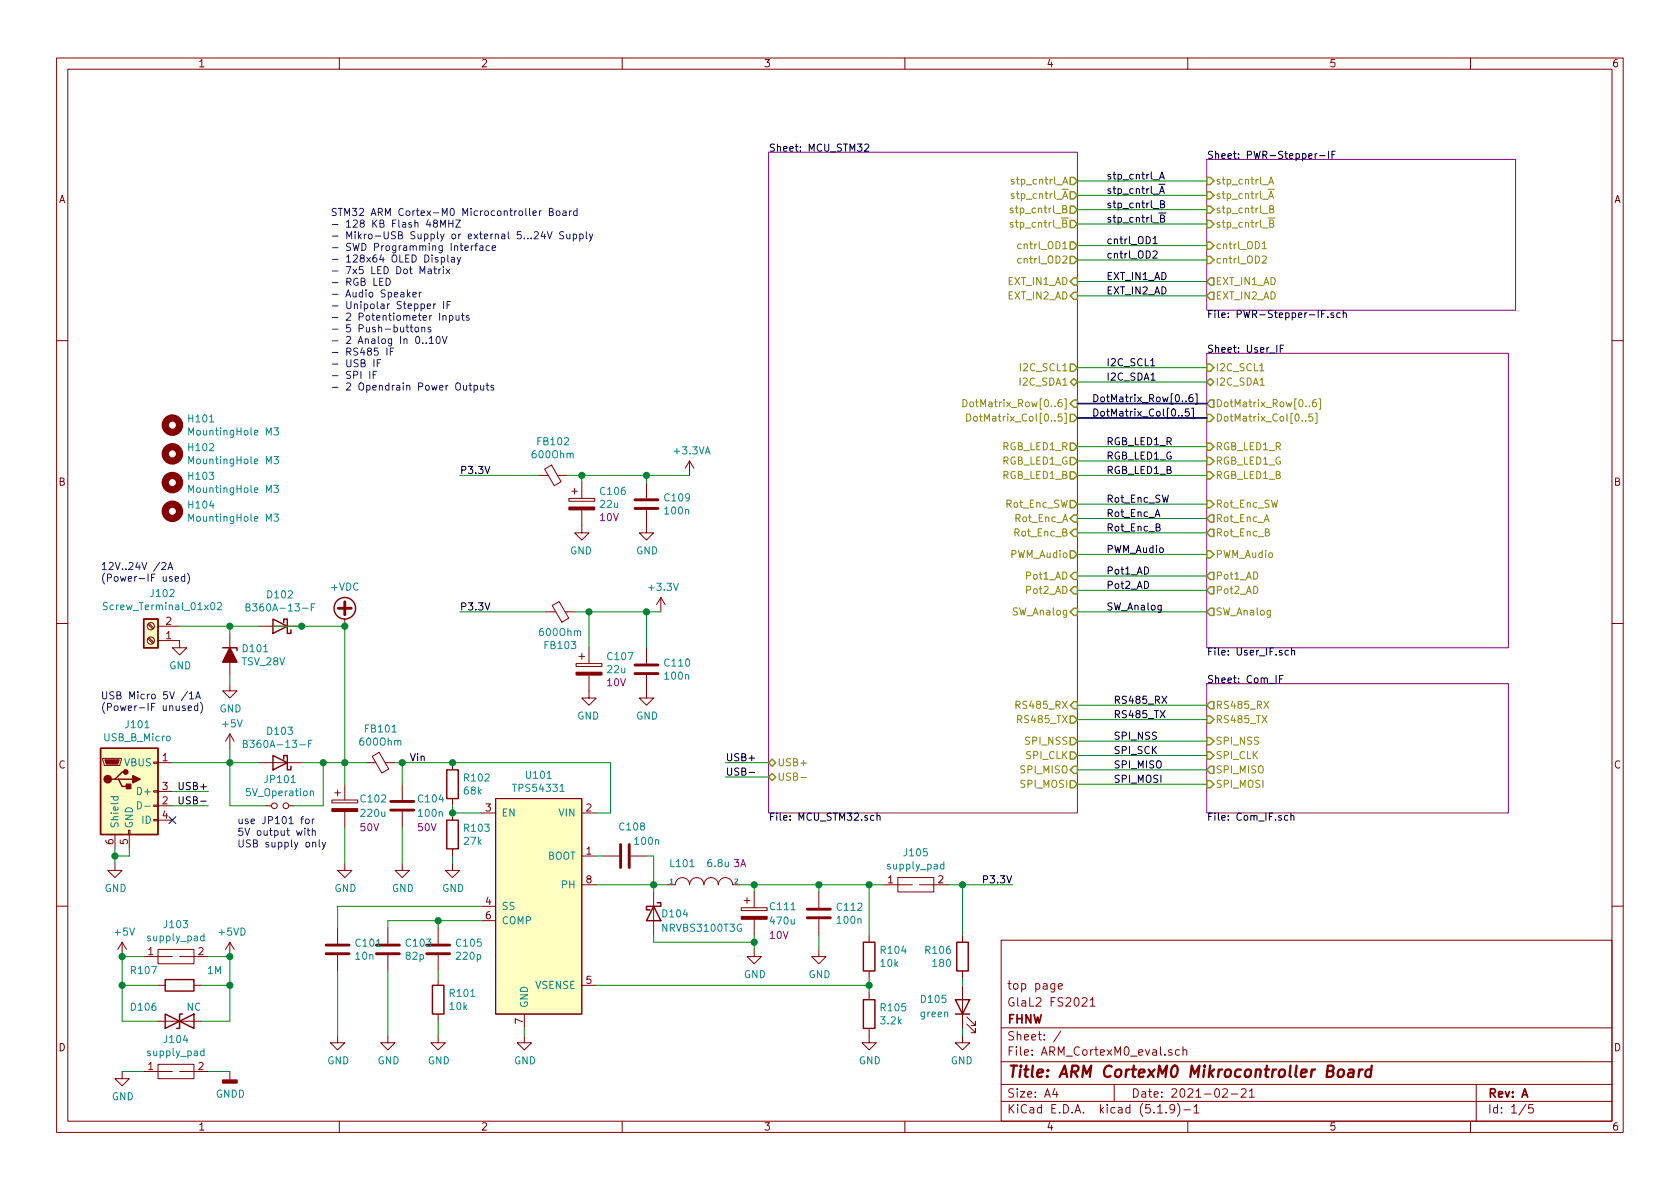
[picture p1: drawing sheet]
<svg xmlns="http://www.w3.org/2000/svg" width="297mm" height="210mm" viewBox="0 0 297 210" stroke-linecap="round" stroke-linejoin="round" font-family="sans-serif">
<g fill="none" stroke="#840000" stroke-width=".18">
<path d="M10 10.3h277v189.9h-277zM12 12.2h273v186.1h-273zM60 10.3v1.9M110 10.3v1.9M160 10.3v1.9M210 10.3v1.9M260 10.3v1.9M10 60.2h2M285 60.2h2M95.2 84.1h1.7M96.3 83l1.2-.8 1.7 3-1.2 .7zM98.6 84.1h1.7"/>
<path d="M100.6 88.1h4.6v.5h-4.6zM101.1 86.9h1M101.6 86.4v1M102.9 90.2v4h-1.3l1.3 1.3 1.2-1.3h-1.2M102.9 85.3v2.8M114.3 90.2v4h1.3l-1.3 1.3-1.3-1.3h1.3M114.3 85.3v2.8M121.9 81.5l-.7 1.3M121.9 81.5v2.6M121.9 81.5l.8 1.3M10 110.3h2M26.2 110.4l.8 .8"/>
<path d="M26.2 112.9l.8 .9M26.3 110.2l.9 .9M26.3 112.8l.9 .8M27.9 113.3h3.8v1.2h1.3l-1.3 1.3-1.2-1.3h1.2M27.9 110.7h3.8M40.6 112v7.6M45.7 110.7h7.6M61 109.5v1.2M96.5 108.2h1.8M97.6 107.1l1.3-.7 1.7 2.9-1.3 .7zM99.9 108.2h1.7M101.9 117.3h4.5v.6h-4.5z"/>
<path d="M102.4 116.1h1M102.9 115.6v1M104.1 119.4v4h-1.2l1.2 1.3 1.3-1.3h-1.3M104.1 114.5v2.8M114.3 119.4v4h1.3l-1.3 1.3-1.3-1.3h1.3M114.3 114.5v2.8M116.8 105.7l-.7 1.2M116.8 105.7v2.5M116.8 105.7l.8 1.2M285 110.3h2M18.2 134.1h3.3v.3l-.3 1h-2.8zM27.2 139.8h.7v.3h-.7z"/>
<path d="M27.2 134.7h.7v.3h-.7zM27.9 134.9h2.6M27.9 139.9h2.6M40.6 120.9v1.3h1.3l-1.3 1.2-1.2-1.2h1.2M40.6 129.8v2.5M40.6 129.8l-.7 1.3M40.6 129.8l.8 1.3M45.7 134.9h7.6M59.7 139.7v1M61 138.7v2.8M64.8 134.9h1.6M65.8 133.8l1.2-.8 1.7 3-1.2 .7z"/>
<path d="M68.1 134.9h1.7M71.1 138.7v2.8M80 134.9v1.2M20.3 152.6v1.3h1.3l-1.3 1.3-1.3-1.3h1.3M20.3 147.6v2.5M22.7 146.8h.3v.8h-.3zM22.9 147.6v2.5M27.2 144.9h.7v.3h-.7zM27.2 142.4h.7v.2h-.7zM27.9 142.5h2.6M27.9 145h2.6M47 142.5h1"/>
<path d="M51.1 142.5h1M58.7 141.5h4.5v.5h-4.5zM59.2 140.2h1M61 152.6v1.3h1.2l-1.2 1.3-1.3-1.3h1.3M61 143.5v2.8M71.1 152.6v1.3h1.3l-1.3 1.3-1.3-1.3h1.3M71.1 143.5v2.8M80 152.6v1.3h1.3l-1.3 1.3-1.3-1.3h1.3M80 141.2v1.3M80 143.8v1.2M80 150.1v1.3M85.1 143.8h2.5"/>
<path d="M87.6 141.2h15.3v38.1h-15.3zM102.9 156.5h2.5M102.9 151.4h2.5M102.9 143.8h2.5M106.7 151.4h2.8M111.5 151.4h2.8M115.6 157.7v7.6M118.1 156.5h1.3a1.27 1.27 0 0 1 1.2-1.3 1.27 1.27 0 0 1 1.3 1.3 1.27 1.27 0 0 1 1.3-1.3 1.27 1.27 0 0 1 1.3 1.3 1.27 1.27 0 0 1 1.2-1.3 1.27 1.27 0 0 1 1.3 1.3 1.27 1.27 0 0 1 1.3-1.3 1.27 1.27 0 0 1 1.2 1.3h1.3M131.6 159.3h1M132.1 158.7v1.1M133.3 157.7v2.8M144.8 157.7v2.8"/>
<path d="M156.2 156.5h5.1M158.7 155.2h6.4v2.5h-6.4zM162.6 156.5h5M10 160.2h2M21.6 166.6l-.8 1.3M21.6 166.6v2.6M21.6 166.6l.8 1.3M25.4 169.2h5.1M27.9 167.9h6.4v2.5h-6.4zM27.9 174.2h1.3M31.7 169.2h5.1M34.3 174.2h1.3"/>
<path d="M40.6 166.6l-.7 1.3M40.6 166.6v2.6M40.6 166.6l.8 1.3M59.7 164.1v2.8M59.7 168.9v2.8M68.6 164.1v2.8M68.6 168.9v2.8M77.5 164.1v2.8M77.5 168.9v2.8M77.5 173v1.2M77.5 179.3v1.3M85.1 160.3h2.5"/>
<path d="M85.1 162.8h2.5M92.7 179.3v2.6M102.9 174.2h2.5M131.1 160.5h4.5v.5h-4.5zM133.3 167.9v1.3h1.3l-1.3 1.2-1.2-1.2h1.2M133.3 162.6v2.7M144.8 167.9v1.3h1.2l-1.2 1.2-1.3-1.2h1.3M144.8 162.6v2.7M153.7 165.3v1.3M153.7 171.7v1.3M153.7 175.5v1.3M170.2 165.3v1.3"/>
<path d="M170.2 171.7v1.3M170.2 174.2v7.7M170.9 179.8l1.6 1.6v-.8v.8h-.8M177 166.3h108v32h-108zM187.1 174.4l.7-.1v-.3l-.4-.1-.3 .2 .1 .7h.6M191.3 176.6l.3-.2h.3l.3 .5-.9 1h.9M192.8 176.9l.4-.5v1.5M192.8 177.9h.8M285 160.2h2M21.6 189.5v1.2h1.3l-1.3 1.3-1.3-1.3h1.3M25.4 189.5h5.1M27.9 188.2h6.4v2.5h-6.4z"/>
<path d="M27.9 180.6h7.7M31.7 189.5h5.1M40.6 189.5v1.5M59.7 183.1v1.3h1.3l-1.3 1.3-1.3-1.3h1.3M60 198.3v1.9M68.6 183.1v1.3h1.2l-1.2 1.3-1.3-1.3h1.3M77.5 183.1v1.3h1.2l-1.2 1.3-1.3-1.3h1.3M92.7 183.1v1.3h1.3l-1.3 1.3-1.3-1.3h1.3M110 198.3v1.9M153.7 181.9v2.5h1.2l-1.2 1.3-1.3-1.3h1.3M160 198.3v1.9M170.2 183.1v1.3h-1.3l1.3 1.3 1.2-1.3h-1.2"/>
<path d="M170.9 181.1l1.6 1.5v-.7v.7h-.8M177 194.8h108M177 191.8h108M177 187.8h108M177 181.8h108M186.5 192.5l-.4 1h1M186.8 193v1M187.6 182.3l-1.3 2M197 191.8v3M204.7 196.8h.8M206.2 196.7v.1M207.2 185.7a.37 .37 0 0 0-.6 .1l.1 .2 .5 .2 .1 .1-.3 .3-.4-.1"/>
<path d="M207.7 196l-.1 .1a.48 .48 0 0 1-.6 .1l-.2-.2 .2-.6a.48 .48 0 0 1 .6 .1 1.27 1.27 0 0 1-.2 1.2l-.4 .1M208.2 195.1a1.71 1.71 0 0 1 0 2.3M208.5 185.7l-.4-.1-.3 .3 .1 .6 .2 .1 .4-.1M209.2 185.7a.37 .37 0 0 1 .6 .1v.8M209.2 185.1v1.5M209.3 196.3h1.2M210 198.3v1.9M211.1 195.8l.4-.5v1.5M211.1 196.8h.9M216.2 192.7l.2-.2h.4l.2 .5-.9 1h.9M217.7 193.5h1.1M219.5 192.7l.2-.2h.3l.3 .2v.3v.2l-.9 .8h.9"/>
<path d="M220.9 193l.4-.5v1.5M220.9 194h.9M260 198.3v1.9M261 191.8v6.5M269.8 195.2l-1.2 2M271 195.3h-.7v.7l.2-.1 .5 .1 .1 .2-.1 .5-.2 .1-.5-.1"/>
<circle cx="26.7" cy="110.7" r=".63"/>
<circle cx="26.7" cy="113.3" r=".63"/>
<circle cx="48.5" cy="142.5" r=".51"/>
<circle cx="50.5" cy="142.5" r=".51"/>
</g>
<path d="M236.7 189.3a.51 .51 0 0 1 .5-.2 .51 .51 0 0 1 .4 .4v.6a.56 .56 0 0 1-.6 .4 .56 .56 0 0 1-.5-.4zM238.5 189.2h.8l.1 .2-.2 1M239.3 189.6l-.6 .1a.4 .4 0 0 0-.4 .3 .4 .4 0 0 0 .3 .4l.6-.1M240.4 189.1l-.2 1.3M240.9 189.1a.54 .54 0 0 0-.6 .4M242.4 189.2a.68 .68 0 0 0-.9 .3l-.1 .6 .1 .2 .2 .1 .6-.1M242.5 188.4l-.2 2" fill="none" stroke="#840000" stroke-width=".41"/>
<path d="M135.9 26.9h54.6v116.9h-54.6zM213.4 28.2h54.6v26.7h-54.6zM213.4 62.5h53.3v52h-53.3zM213.4 120.9h53.3v22.9h-53.3z" fill="none" stroke="#840084" stroke-width=".18"/>
<g fill="none" stroke="#000" stroke-width=".18">
<path d="M152.9 25.6l.5-.1 .2 .3-.8 .9h.8M204.9 37.7h1.3M204.9 32.6h1.1M205 31.7l.4-1.3 .5 1.3M205 34.2l.4-1.3 .5 1.3M205.1 31.3h.6M205.1 33.9h.6M205.2 38.6h.5l.2-.2-.1-.3-.6-.1v1.3h.5l.2-.1v-.3l-.3-.3M205.2 36.1l.5-.1 .2-.2-.1-.2-.6-.1v1.2h.5l.2-.1v-.3l-.3-.2M232.9 27.2l-.4 .2M233.3 27.5h1M234.9 26.7v1.3"/>
<path d="M235.5 27.4h.4M236.1 26.7h-.6v1.3M203.9 42.2l.3-.4v1.3M203.9 44.5l.4-.1 .2 .1 .1 .2-.1 .2-.7 .7h.8M203.9 43.1h.7M233.7 55.5h.4M234.3 54.9h-.6v1.3M234.8 56v.2M235.8 55.4l-.3-.1-.2 .2 .1 .2 .4 .1v.3h-.5M237 55.4l-.4-.1-.3 .2 .2 .6h.5M237.5 55.4l.2-.1 .3 .1v.8M237.5 54.9v1.3"/>
<path d="M203.5 64.7h.7M203.5 67.2h.7M209 73.5v.1M209.7 70.9v.1M210.2 72.3h-.6l-.1 .6 .5-.1 .3 .2v.3l-.3 .3-.5-.1M210.7 72.2h.3v1.8h-.3M210.8 69.8h-.2a.79 .79 0 0 0-.1 1.2l.4-.1v-.5l-.4-.1-.3 .2M211.4 69.6h.3v1.9h-.3M226.4 61.6h.4M227 61h-.6v1.3M204.4 93.2h.6l.1-.2-.1-.2-.6-.2v1.3h.5l.2-.1v-.3l-.3-.3M226.8 119.5h-.6v1.2"/>
<path d="M227.8 115.1l-.3-.1-.3 .2 .1 .6h.5M228.4 115.1l.1-.1 .4 .1v.7M228.4 114.6v1.2M132.4 136.6h1M205.4 123.1l.9 1.3M206.3 123.1l-.9 1.3M226.2 120.1h.5M31.7 140.9v1l.2 .3h.3l.2-.3v-1M154.5 144.3l-.3-.1-.3 .2 .1 .6h.5M155.1 144.3l.1-.1 .3 .1 .1 .8M155.1 143.8v1.3M227.7 144.3l-.4-.1-.2 .2 .1 .6h.5"/>
<path d="M228.2 144.3l.2-.1 .3 .1 .1 .8M228.2 143.8v1.3"/>
</g>
<g fill="none" stroke="#848400" stroke-width=".18">
<path d="M179.1 36.8h-.3l-.2 .2 .1 .2 .4 .1v.3h-.5M179.1 39.4l-.3-.1-.2 .2 .1 .2 .4 .1v.3h-.5M187.6 38.6h1.3M187.8 33.5h1.1M187.9 32.6l.4-1.3 .5 1.3M187.9 37l.6-.1 .1-.2-.1-.2-.6-.1v1.2h.5l.2-.1v-.3l-.3-.2M187.9 39.5h.6l.1-.2-.1-.3-.6-.1v1.3h.5l.2-.1v-.4l-.3-.2M187.9 35.1l.4-1.3 .5 1.3M224.2 38.6h1.3M224.2 33.5h1.1M224.3 32.6l.4-1.3 .5 1.3M224.3 35.1l.4-1.3 .5 1.3"/>
<path d="M224.4 32.2h.6M224.4 34.7h.6M224.5 37l.5-.1 .2-.2-.1-.2-.6-.1v1.2h.5l.2-.1v-.3l-.3-.2M224.5 39.5h.5l.2-.2-.1-.3-.6-.1v1.3h.5l.2-.1v-.4l-.3-.2M180.5 43.2l-.3-.1-.3 .3 .2 .5h.4M180.5 45.7h-.3l-.3 .2 .2 .6h.4M223.2 43.1l.3-.4v1.3M223.2 45.4l.4-.1 .3 .1v.2v.2l-.8 .7h.8M223.2 44h.7M170.3 70.7a.64 .64 0 0 1 .7 .6 .64 .64 0 0 1-.7 .6zM170.9 73.2a.64 .64 0 0 1 .8 .6 .64 .64 0 0 1-.8 .7zM171.6 71.1h.3l.2 .1v.5l-.1 .2h-.3l-.2-.1v-.5z"/>
<path d="M172.2 73.8l.2-.2 .3 .2 .1 .4-.1 .2-.3 .1-.2-.2zM188.2 73.1h.3v1.8h-.3M188.2 70.5h.3v1.9h-.3M222.8 65.6h.7M222.8 68.1h.7M230.9 74.3v.2M231.5 71.8v.1M232.1 73.2h-.6l-.1 .6 .5-.1 .2 .2v.3l-.2 .3-.5-.2M232.5 73.1h.3v1.8h-.3M232.7 70.7h-.3a.79 .79 0 0 0-.1 1.2l.4-.1v-.5l-.4-.2-.2 .3M233.2 70.5h.3v1.9h-.3M223.7 94.1h.6l.1-.2-.1-.3-.6-.1v1.3h.5l.2-.1v-.3l-.3-.3"/>
<path d="M141.6 137.5h1M179.6 124.7l.6-.1 .2-.2-.1-.3-.2-.1h-.5v1.3M223.5 124l.8 1.3M224.3 124l-.8 1.3"/>
</g>
<g fill="none" stroke="#848400" stroke-width=".25">
<path d="M189.2 31.4h.7l.6 .6-.6 .6h-.7zM189.2 36.4h.7l.6 .7-.6 .6h-.7zM189.2 39h.7l.6 .6-.6 .7h-.7zM189.2 33.9h.7l.6 .6-.6 .7h-.7zM213.4 31.4h.6l.6 .6-.6 .6h-.6zM213.4 36.4h.6l.6 .7-.6 .6h-.6zM213.4 39h.6l.6 .6-.6 .7h-.6zM213.4 33.9h.6l.6 .6-.6 .7h-.6zM189.2 42.8h.7l.6 .6-.6 .7h-.7zM189.2 45.3h.7l.6 .7-.6 .6h-.7zM189.2 49.8l.7-.7h.6v1.3h-.6zM189.9 51.7h.6v1.3h-.6l-.7-.7z"/>
<path d="M213.4 42.8h.6l.6 .6-.6 .7h-.6zM213.4 45.3h.6l.6 .7-.6 .6h-.6zM214 49.1h.6v1.3h-.6l-.6-.6zM214 51.7h.6v1.3h-.6l-.6-.7zM189.2 78.4h.7l.6 .6-.6 .6h-.7zM189.2 64.4h.7l.6 .6-.6 .7h-.7zM189.2 67.6l.7-.7 .6 .7-.6 .6zM189.2 73.3h.7l.6 .6-.6 .6h-.7zM189.9 70.7h.6v1.3h-.6l-.7-.6zM213.4 78.4h.6l.6 .6-.6 .6h-.6zM213.4 64.4h.6l.6 .6-.6 .7h-.6zM213.4 67.6l.6-.7 .6 .7-.6 .6z"/>
<path d="M213.4 73.3h.6l.6 .6-.6 .6h-.6zM214 70.7h.6v1.3h-.6l-.6-.6zM189.2 80.9h.7l.6 .6-.6 .7h-.7zM189.2 83.4h.7l.6 .7-.6 .6h-.7zM189.2 91.7l.7-.6h.6v1.2h-.6zM189.2 97.4h.7l.6 .6-.6 .7h-.7zM189.2 88.5h.7l.6 .6-.6 .7h-.7zM189.9 93.6h.6v1.3h-.6l-.7-.7zM213.4 80.9h.6l.6 .6-.6 .7h-.6zM213.4 83.4h.6l.6 .7-.6 .6h-.6zM213.4 88.5h.6l.6 .6-.6 .7h-.6zM213.4 97.4h.6l.6 .6-.6 .7h-.6z"/>
<path d="M214 91.1h.6v1.2h-.6l-.6-.6zM214 93.6h.6v1.3h-.6l-.6-.7zM189.2 104.4l.7-.6h.6v1.2h-.6zM189.9 101.2h.6v1.3h-.6l-.7-.7zM189.9 107.6h.6v1.2h-.6l-.7-.6zM214 101.2h.6v1.3h-.6l-.6-.7zM214 103.8h.6v1.2h-.6l-.6-.6zM214 107.6h.6v1.2h-.6l-.6-.6zM135.9 134.9l.6-.7 .7 .7-.7 .6zM135.9 137.4l.6-.6 .7 .6-.7 .6zM189.2 126.6h.7l.6 .6-.6 .7h-.7zM189.2 130.4h.7l.6 .7-.6 .6h-.7z"/>
<path d="M189.2 133h.7l.6 .6-.6 .6h-.7zM189.2 138h.7l.6 .7-.6 .6h-.7zM189.2 136.1l.7-.6h.6v1.3h-.6zM189.9 124.1h.6v1.2h-.6l-.7-.6zM213.4 126.6h.6l.6 .6-.6 .7h-.6zM213.4 130.4h.6l.6 .7-.6 .6h-.6zM213.4 138h.6l.6 .7-.6 .6h-.6zM213.4 133h.6l.6 .6-.6 .6h-.6zM214 124.1h.6v1.2h-.6l-.6-.6zM214 135.5h.6v1.3h-.6l-.6-.7z"/>
</g>
<g fill="none" stroke="#840000" stroke-width=".25">
<path d="M25.4 109.5h2.5v5h-2.5zM39.4 114.5h2.5v.6M48.3 109.5l2.5 1.2-2.5 1.3zM50.2 110.1v-.6h.6v2.5h.6v-.6M17.8 132.3h10.1v15.3h-10.1zM20.3 137.8h.7l.6 1.3h1.3M21 137.8h2.5M22.2 136.5h-.6l-1.3 1.3h-.6M48.3 133.6l2.5 1.3-2.5 1.2zM50.2 134.2v-.6h.6v2.5h.6v-.6M79 136.1h2v5.1h-2zM79 145h2v5.1h-2z"/>
<path d="M116.2 159.6h.6v.7h-2.5v.6h.6M29.2 173.2h5.1v2.1h-5.1zM29.2 179.3l2.5 1.3-2.5 1.3zM32.3 179.3h-.6v2.6h-.5M76.5 174.2h2v5.1h-2zM115.6 160.3l1.2 2.5h-2.5zM152.7 166.6h2v5.1h-2zM152.7 176.8h2v5.1h-2zM168.9 176.8h2.5l-1.2 2.5zM168.9 179.3h2.5M169.2 166.6h2v5.1h-2zM31.7 180.6l2.6-1.3v2.6z"/>
<circle cx="61" cy="107.6" r="1.9"/>
</g>
<g fill="none" stroke="#008484" stroke-width=".18">
<path d="M33.4 76.9v-1.2l.4 .9 .4-.9v1.2M48.4 75.7h.8l-.4 .4 .3 .2 .1 .4-.2 .2-.6-.1M33.4 92.2v-1.3l.4 .9 .4-.9v1.3M33.4 87.1v-1.3l.4 .9 .4-.9v1.3M33.4 82v-1.3l.4 1 .4-1v1.3M48.4 90.9h.8l-.4 .5 .3 .1 .1 .4-.2 .3-.6-.2M48.4 85.8h.8l-.4 .5 .3 .1 .1 .5-.2 .2-.6-.1M48.4 80.7h.8l-.4 .5 .3 .2 .1 .4-.2 .2-.6-.1M19 106.6l-.5-.1-.2 .2 .1 .4 .5 .2 .1 .3-.3 .2h-.4M38.5 106.7l.4-.2 .3 .4-.1 .2-.7 .7h.8M43.5 107.4l.5-.1 .2-.2-.1-.2-.6-.1v1.2h.5l.2-.1v-.3l-.3-.2M55 107.4h.5"/>
<path d="M55.7 106.8h-.7v1.2M43 131.5h.6l.1-.2-.1-.3-.6-.1v1.3h.5l.2-.2v-.3l-.3-.2M54.6 131.5h.4M54.9 140l.1-.1h.3l.1 .8M55.2 130.9h-.6v1.3M99 139.9h.7M19.6 140.9h1.3M20.1 140.9l-.1 .4 .3 .2 .5-.1v-.5M24.3 141.8a.64 .64 0 0 1 .7 .6 .64 .64 0 0 1-.7 .6zM25.6 142.6h.9M166.9 152.9l-.4-.1-.2 .3 .1 .5h.5M166.9 152.4v1.3"/>
<path d="M36.1 165.6l-.4-.1-.2 .3 .1 .5h.5M36.1 165.1v1.3M36.1 185.9l-.4-.1-.2 .3 .1 .5h.5M36.1 185.4v1.3"/>
</g>
<g fill="#840000" stroke="#840000" stroke-width=".18">
<path d="M100.6 89.7h4.6v.5h-4.6z"/>
<path d="M131.1 162h4.5v.6h-4.5z"/>
<path d="M101.9 118.9h4.5v.5h-4.5z"/>
<path d="M58.7 143h4.5v.5h-4.5z"/>
<path d="M18.5 134.4h2.6l-.3 .7h-2z"/>
</g>
<g fill="none" stroke="#840000" stroke-width=".51">
<path d="M112.3 89.9h4M112.3 88.4h4M59.8 107.6h2.3M61 106.4v2.3M112.3 119.1h4M112.3 117.6h4M69.1 143.3h4.1M69.1 141.7h4.1M109.7 149.3v4.1M111.3 149.3v4.1M57.7 168.7h4M57.7 167.1h4"/>
<path d="M66.5 168.7h4.1M66.5 167.1h4.1M75.4 168.7h4.1M75.4 167.1h4.1M142.7 162.3h4.1M142.7 160.8h4.1"/>
</g>
<g fill="none" stroke="#840000" stroke-width="1.3">
<circle cx="30.5" cy="75.2" r="1.27"/>
<circle cx="30.5" cy="80.3" r="1.27"/>
<circle cx="30.5" cy="85.3" r="1.27"/>
<circle cx="30.5" cy="90.4" r="1.27"/>
</g>
<g fill="#ffffc2" stroke="#ffffc2" stroke-width=".18">
<path d="M87.6 141.2h15.3v38.1h-15.3z"/>
<path d="M25.4 109.5h2.5v5h-2.5z"/>
<path d="M17.8 132.3h10.1v15.3h-10.1z"/>
</g>
<g fill="#840000" stroke="#840000" stroke-width=".25">
<path d="M39.4 191h2.5v.5h-2.5z"/>
<path d="M40.6 114.5l1.3 2.6h-2.5z"/>
<path d="M22.4 138.7h.7v.7h-.7z"/>
<path d="M23.5 137.2l1.3 .6-1.3 .6z"/>
<circle cx="19" cy="137.8" r=".63"/>
<circle cx="22.2" cy="136.5" r=".38"/>
</g>
<path d="M190.5 71.4h22.9M190.5 73.9h22.9" fill="none" stroke="#000084" stroke-width=".3"/>
<g fill="none" stroke="#008400" stroke-width=".18">
<path d="M190.5 32h22.9M190.5 34.5h22.9M190.5 37.1h22.9M190.5 39.6h22.9M190.5 52.3h22.9M190.5 49.8h22.9M190.5 43.4h22.9M190.5 46h22.9M190.5 79h22.9M190.5 67.6h22.9M190.5 65h22.9M81.3 84.1h13.9"/>
<path d="M100.3 84.1h21.6M102.9 84.1v1.2M114.3 84.1v1.2M190.5 91.7h22.9M190.5 94.2h22.9M190.5 84.1h22.9M190.5 98h22.9M190.5 89.1h22.9M190.5 81.5h22.9M31.7 110.7h14M40.6 110.7v1.3M40.6 119.6v1.3"/>
<path d="M48.3 110.7h12.7v28M81.3 108.2h15.2M101.6 108.2h15.2M104.1 108.2v6.3M114.3 108.2v6.3M190.5 104.4h22.9M190.5 101.8h22.9M190.5 108.2h22.9M30.5 134.9h15.2M30.5 139.9h6.3M40.6 132.3v10.2h6.4M53.3 134.9h11.5"/>
<path d="M57.1 134.9v7.6h-5M69.8 134.9h38.1v8.9h-2.5M71.1 134.9v3.8M128.3 134.9h7.6M128.3 137.4h7.6M190.5 131.1h22.9M190.5 133.6h22.9M190.5 136.1h22.9M190.5 138.7h22.9M190.5 124.7h22.9M190.5 127.2h22.9M20.3 150.1v2.5"/>
<path d="M22.9 150.1v1.3h-2.6M30.5 142.5h6.3M61 146.3v6.3M71.1 146.3v6.3M80 142.5v1.3h5.1M80 151.4v1.2M105.4 156.5h12.7M105.4 151.4h1.3M114.3 151.4h1.3v6.3M130.8 156.5h25.4M133.3 156.5v1.2M144.8 156.5v1.2"/>
<path d="M153.7 156.5v8.8M167.6 156.5h11.5M170.2 156.5v8.8M21.6 174.2h6.3M25.4 169.2h-3.8v11.4h6.3M35.6 174.2h5M36.8 169.2h3.8v11.4h-5M59.7 171.7v11.4M68.6 171.7v11.4M77.5 162.8v1.3M77.5 171.7v1.3M85.1 162.8h-16.5v1.3"/>
<path d="M85.1 160.3h-25.4v3.8M105.4 174.2h48.3M115.6 165.3v1.3h17.7M133.3 165.3v2.6M144.8 165.3v2.6M153.7 173v2.5M170.2 173v1.2M21.6 189.5h3.8M36.8 189.5h3.8M77.5 180.6v2.5M92.7 181.9v1.2M170.2 181.9v1.2"/>
</g>
<g fill="none" stroke="#0000c2" stroke-width=".18">
<path d="M76.9 39.5l-.2-.2v-.3l.2-.1 .3 .1 .1 .3-.5 .2-.2 .2v.2l.3 .3 .3-.1 .1-.2v-.3l-.2-.1M79.3 38.9v1.3M79.3 39.5h.8M80.1 38.9v1.3M80.6 38.9h.8l-.8 1.3h.8M95.4 37.3v.8M95.7 37.3l-.3 .2M97.1 37.5l.6-.1 .1-.2-.1-.2-.6-.2v1.3h.5l.2-.1v-.3l-.2-.2M98.5 37.3h.3l.2 .2-.1 .6h-.3l-.2-.1zM99.5 37.3h.5l.1 .8M100.1 37.6h-.4l-.2 .2v.3h.6M100.7 37.3v.8"/>
<path d="M101.1 37.3l-.4 .2M102 37.3h-.3l-.3 .2 .1 .6h.5M102 36.8v1.3M68.3 49.2a.64 .64 0 0 1 .7 .6 .64 .64 0 0 1-.7 .7zM71.8 57.9h.5M72 57.4v1.1l.3 .2M72 51.3v1.2M72.2 52l.3 .5M72.5 51.7l-.5 .5M72.5 57.9h.5M72.7 57.4v1.1l.3 .2M73 52.1l.6-.1-.1-.3h-.3l-.2 .2 .1 .6h.4"/>
<path d="M73.5 57.9h.3l.2 .1-.1 .6-.3 .1-.2-.2zM74.1 51.7v.8M74.5 51.7l-.4 .2M74.6 58l.2-.1h.3v.8M74.6 57.9v.8M75.5 54.1l.6-.1v-.2l-.4-.1-.2 .2 .1 .6h.5M75.7 47.6h.5l.1 .8M75.9 59.8l.4-.3v1.3M76.1 57.9h-.3l-.1 .1v.2l.4 .1v.3h-.4M76.3 47.9h-.5l-.1 .2v.3h.6M76.7 47.6h.5M76.7 53.7v.9"/>
<path d="M76.9 47.1v1.1l.3 .2M77 53.7l-.3 .3M77.2 59.6l.2-.1a.69 .69 0 0 1 .4 .6 .69 .69 0 0 1-.4 .7l-.2-.3-.1-.2zM77.6 47.6v.8M77.9 40.2v-1.3l.4 .9 .4-.9v1.3M78 47.6l-.4 .2M78 45.6l.4-.1 .2 .2-.1 .6h-.5M78 45.5v1.3M78.2 59.5l.4 1.3 .4-1.3M78.3 55.9l.2-.1h.3l.1 .8M78.3 55.8v.8M78.4 47.1v.2"/>
<path d="M78.4 47.6v.8M78.4 53.3v1.3M78.9 47.6l.6 .8M79 53.9h.5M79.2 45.1v1.1l.1 .1M79.5 55.8h.3l.3 .2-.1 .6h-.5M79.5 55.8v1.3M79.5 47.6l-.6 .8M79.7 53.3h-.7v1.3M79.8 45.6h.5l.1 .7M80.4 45.8l-.4 .1-.2 .1v.3h.6M80.6 55.8l.1 .8h.3l.2-.1"/>
<path d="M80.8 45.5l.4 .8M81.2 55.8v.8M81.5 45.5l-.4 1.2-.3 .1M81.6 55.8h.5M81.8 55.4v1.1l.3 .1M82.2 43.9l.6-.1-.1-.3h-.3l-.2 .1v.6h.5M82.9 55.8h-.3l-.2 .2 .1 .2 .4 .1v.3h-.5M83.3 43.5v.8M83.7 43.5l-.4 .2M83.9 43.5h.5M84.4 43l-.3 .2v1.1M84.9 43.5h.4l.1 .8"/>
<path d="M85.4 43.8h-.4l-.2 .2 .2 .3 .4-.1M86.5 43.5h-.3l-.3 .2 .2 .5h.4M87 43.9l.6-.1v-.3h-.4l-.2 .1 .1 .6h.5M96 40.9l-.3 .9h.8M96.3 41.4v.8M96.8 41l.4 1.2 .4-1.2M99.7 41h-.5l-.3 .2 .2 .3 .5 .3v.3l-.2 .1h-.5M100.2 41.4l.1 .8h.3l.2-.1M100.8 41.4v.8M101.4 41.4h.3l.3 .2-.1 .6h-.5M101.4 41.4v1.3M102.5 41.4h.4l.2 .2-.1 .6h-.5"/>
<path d="M102.5 41.4v1.3M103.7 41v1.1l.1 .1M104.2 41.4l.3 .8M104.8 41.4l-.4 1.1-.2 .2M65.4 65.7v1.2M66 66.3h.4M66.1 63.6v1.3M66.6 65.7h-.6v1.2M66.7 64.2h.4M67.3 63.6h-.6v1.3M68.4 61.5v1.3M69 62.1h.4"/>
<path d="M69.6 61.5h-.6v1.3M74.8 60.6v.2M75.4 60.6v.2M75.9 60.8h.7M81.9 68.1l.1 .8 .3 .1 .2-.1M82.5 68.1v.9M82.9 68.1h.5M83.1 67.7v1.1l.3 .2M83.8 68.2l.4-.1 .2 .3-.1 .5h-.5M83.8 68.1v1.3M85 68.1v.8l.3 .1 .2-.1M85.5 68.1v.9"/>
<path d="M85.9 68.1h.5M86.1 67.7v1.1l.3 .2M87.3 68.2l-.3-.1-.2 .2v.2l.5 .1v.3h-.5M28.6 99.6l.5-.1 .2 .1v.2v.2l-.8 .7h.8M29.7 100.7l.4-1.2 .4 1.2M29.8 100.4h.6M31 102.4l.6-.1-.1-.3-.4-.1-.1 .2v.6h.5M32.7 102l-.4-.1-.2 .3 .1 .5h.5M32.7 101.5v1.3M33.1 101.3a1.47 1.47 0 0 1 0 2M33.1 122.3l-1 1.6M33.3 125.2l.6-.1-.1-.2-.3-.1-.2 .2v.6h.5"/>
<path d="M33.5 122.7l.4-.4v1.3M33.5 123.6h.7M34.6 123.6l.4-1.3 .4 1.3M34.7 123.2h.6M35 124.9l-.4-.1-.2 .2 .1 .6h.5M35 124.4v1.2M35.4 124.2a1.4 1.4 0 0 1 0 1.9M53.2 144.8h.4M53.6 144.4l-.3 .2v1.1M53.9 146.5v.1M53.9 146.9v.8M54.1 144.9l.3-.1 .3 .3-.1 .5-.3 .1-.3-.3z"/>
<path d="M54.3 146.9h.5M54.5 146.5v1l.3 .2M55.2 147l.2-.1h.3l.1 .8M55.2 144.8v.9M55.2 146.5v1.2M55.3 149.1l.1-.2 .4 .1v.8M55.6 144.8l-.4 .3M56.4 148.5v1.1l.2 .2M57 148.9l.3 .9M57.6 148.9l-.5 1.2-.1 .1"/>
</g>
<g fill="#008400" stroke="#008400" stroke-width=".25">
<circle cx="80" cy="134.9" r=".51"/>
<circle cx="21.6" cy="174.2" r=".51"/>
<circle cx="57.2" cy="134.9" r=".51"/>
<circle cx="20.3" cy="151.4" r=".51"/>
<circle cx="40.6" cy="174.2" r=".51"/>
<circle cx="61" cy="110.7" r=".51"/>
<circle cx="104.1" cy="108.2" r=".51"/>
<circle cx="40.6" cy="134.9" r=".51"/>
<circle cx="21.6" cy="169.2" r=".51"/>
<circle cx="77.5" cy="162.8" r=".51"/>
<circle cx="40.6" cy="169.2" r=".51"/>
<circle cx="61" cy="134.9" r=".51"/>
<circle cx="80" cy="143.8" r=".51"/>
<circle cx="71.1" cy="134.9" r=".51"/>
<circle cx="153.7" cy="156.5" r=".51"/>
<circle cx="133.4" cy="166.6" r=".51"/>
<circle cx="133.4" cy="156.5" r=".51"/>
<circle cx="102.9" cy="84.1" r=".51"/>
<circle cx="144.8" cy="156.5" r=".51"/>
<circle cx="153.7" cy="174.2" r=".51"/>
<circle cx="114.3" cy="84.1" r=".51"/>
<circle cx="115.6" cy="156.5" r=".51"/>
<circle cx="40.6" cy="110.7" r=".51"/>
<circle cx="170.2" cy="156.5" r=".51"/>
<circle cx="114.3" cy="108.2" r=".51"/>
<circle cx="53.3" cy="110.7" r=".51"/>
</g>
<path d="M29.9 144.4l1.2 1.2M31.1 144.4l-1.2 1.2" fill="none" stroke="#000084" stroke-width=".18"/>
<text font-size="2.8" fill="#840000" x="178" y="190.5">Title: ARM CortexM0 Mikrocontroller Board</text>
<g font-size="2.1" fill="#840000">
<text x="178" y="178">GlaL2 FS2021</text>
<text x="178" y="175">top page</text>
<text x="178" y="184">Sheet: /</text>
<text x="178" y="181">FHNW</text>
<text x="178" y="186.7">File: ARM_CortexM0_eval.sch</text>
<text x="178" y="196.9">KiCad E.D.A. kicad (5.1.9)-1</text>
<text x="178" y="194.1">Size: A4</text>
<text x="200" y="194.1">Date: 2021-02-21</text>
<text x="263" y="194.1">Rev: A</text>
<text x="263" y="196.9">Id: 1/5</text>
</g>
<g font-size="1.8" fill="#840000">
<text x="35" y="11.9">1</text>
<text x="85" y="11.9">2</text>
<text x="135" y="11.9">3</text>
<text x="185" y="11.9">4</text>
<text x="235" y="11.9">5</text>
<text x="285" y="11.9">6</text>
<text x="10.4" y="35.9">A</text>
<text x="285.4" y="35.9">A</text>
<text x="10.4" y="85.9">B</text>
<text x="285.4" y="85.9">B</text>
<text x="29.4" y="113">1</text>
<text x="29.4" y="110.5">2</text>
<text x="10.4" y="135.9">C</text>
<text x="28.7" y="134.6">1</text>
<text x="285.4" y="135.9">C</text>
<text x="28.7" y="142.2">2</text>
<text x="28.7" y="139.7">3</text>
<text x="85.9" y="143.5">3</text>
<text x="103.7" y="143.5">2</text>
<text x="20.1" y="149.3" transform="rotate(-90 20.1 149.3)">6</text>
<text x="22.6" y="149.3" transform="rotate(-90 22.6 149.3)">5</text>
<text x="28.7" y="144.8">4</text>
<text x="103.7" y="151.1">1</text>
<text x="85.9" y="160">4</text>
<text x="103.7" y="156.2">8</text>
<text x="157" y="156.2">1</text>
<text x="165.9" y="156.2">2</text>
<text x="85.9" y="162.6">6</text>
<text x="26.2" y="168.9">1</text>
<text x="35.1" y="168.9">2</text>
<text x="103.7" y="174">5</text>
<text x="10.4" y="185.9">D</text>
<text x="92.5" y="181.1" transform="rotate(-90 92.5 181.1)">7</text>
<text x="285.4" y="185.9">D</text>
<text x="26.2" y="189.2">1</text>
<text x="35.1" y="189.2">2</text>
<text x="35" y="199.9">1</text>
<text x="85" y="199.9">2</text>
<text x="135" y="199.9">3</text>
<text x="185" y="199.9">4</text>
<text x="235" y="199.9">5</text>
<text x="285" y="199.9">6</text>
</g>
<g font-size="1.8">
<text x="135.9" y="26.8">Sheet: MCU_STM32</text>
<text x="213.4" y="28.1">Sheet: PWR-Stepper-IF</text>
<text x="195.6" y="31.7">stp_cntrl_A</text>
<text x="195.6" y="34.3">stp_cntrl_A</text>
<text x="195.6" y="39.4">stp_cntrl_B</text>
<text x="195.6" y="36.8">stp_cntrl_B</text>
<text x="195.6" y="43.2">cntrl_OD1</text>
<text x="195.6" y="45.7">cntrl_OD2</text>
<text x="195.6" y="49.5">EXT_IN1_AD</text>
<text x="195.6" y="52.1">EXT_IN2_AD</text>
<text x="213.4" y="56.2">File: PWR-Stepper-IF.sch</text>
<text x="195.6" y="64.8">I2C_SCL1</text>
<text x="213.4" y="62.4">Sheet: User_IF</text>
<text x="193" y="71.1">DotMatrix_Row[0..6]</text>
<text x="195.6" y="67.3">I2C_SDA1</text>
<text x="193" y="73.7">DotMatrix_Col[0..5]</text>
<text x="81.3" y="83.8">P3.3V</text>
<text x="195.6" y="83.8">RGB_LED1_B</text>
<text x="195.6" y="81.3">RGB_LED1_G</text>
<text x="195.6" y="78.7">RGB_LED1_R</text>
<text x="195.6" y="88.9">Rot_Enc_SW</text>
<text x="195.6" y="94">Rot_Enc_B</text>
<text x="195.6" y="91.4">Rot_Enc_A</text>
<text x="195.6" y="97.8">PWM_Audio</text>
<text x="195.6" y="101.6">Pot1_AD</text>
<text x="81.3" y="107.9">P3.3V</text>
<text x="195.6" y="107.9">SW_Analog</text>
<text x="195.6" y="104.1">Pot2_AD</text>
<text x="213.4" y="115.9">File: User_IF.sch</text>
<text x="196.8" y="124.5">RS485_RX</text>
<text x="213.4" y="120.8">Sheet: Com_IF</text>
<text x="196.8" y="130.8">SPI_NSS</text>
<text x="196.8" y="127">RS485_TX</text>
<text x="72.4" y="134.6">Vin</text>
<text x="128.3" y="137.2">USB-</text>
<text x="128.3" y="134.6">USB+</text>
<text x="196.8" y="133.3">SPI_SCK</text>
<text x="196.8" y="135.9">SPI_MISO</text>
<text x="32.1" y="139.7">USB+</text>
<text x="32.5" y="142.2">USB-</text>
<text x="196.8" y="138.4">SPI_MOSI</text>
<text x="135.9" y="145.1">File: MCU_STM32.sch</text>
<text x="213.4" y="145.1">File: Com_IF.sch</text>
<text x="174.2" y="156.2">P3.3V</text>
</g>
<g font-size="1.8" fill="#848400">
<text x="179.2" y="32.6">stp_cntrl_A</text>
<text x="179.2" y="35.2">stp_cntrl_A</text>
<text x="214.9" y="32.6">stp_cntrl_A</text>
<text x="214.9" y="35.2">stp_cntrl_A</text>
<text x="179.2" y="37.7">stp_cntrl_B</text>
<text x="179.2" y="40.3">stp_cntrl_B</text>
<text x="214.9" y="37.7">stp_cntrl_B</text>
<text x="214.9" y="40.3">stp_cntrl_B</text>
<text x="180.5" y="44.1">cntrl_OD1</text>
<text x="180.5" y="46.6">cntrl_OD2</text>
<text x="214.9" y="44.1">cntrl_OD1</text>
<text x="214.9" y="46.6">cntrl_OD2</text>
<text x="178.3" y="50.4">EXT_IN1_AD</text>
<text x="178.3" y="53">EXT_IN2_AD</text>
<text x="214.9" y="50.4">EXT_IN1_AD</text>
<text x="214.9" y="53">EXT_IN2_AD</text>
<text x="180.7" y="65.7">I2C_SCL1</text>
<text x="214.9" y="65.7">I2C_SCL1</text>
<text x="180.5" y="68.2">I2C_SDA1</text>
<text x="214.9" y="68.2">I2C_SDA1</text>
<text x="172" y="72">DotMatrix_Row[0..6]</text>
<text x="172.8" y="74.5">DotMatrix_Col[0..5]</text>
<text x="214.9" y="74.5">DotMatrix_Col[0..5]</text>
<text x="214.9" y="72">DotMatrix_Row[0..6]</text>
<text x="177.2" y="82.2">RGB_LED1_G</text>
<text x="177.3" y="79.6">RGB_LED1_R</text>
<text x="214.9" y="79.6">RGB_LED1_R</text>
<text x="214.9" y="82.2">RGB_LED1_G</text>
<text x="177.3" y="84.7">RGB_LED1_B</text>
<text x="178" y="89.8">Rot_Enc_SW</text>
<text x="214.9" y="84.7">RGB_LED1_B</text>
<text x="214.9" y="89.8">Rot_Enc_SW</text>
<text x="179.6" y="92.3">Rot_Enc_A</text>
<text x="179.6" y="94.9">Rot_Enc_B</text>
<text x="214.9" y="92.3">Rot_Enc_A</text>
<text x="214.9" y="94.9">Rot_Enc_B</text>
<text x="178.7" y="98.7">PWM_Audio</text>
<text x="214.9" y="98.7">PWM_Audio</text>
<text x="181.6" y="102.5">Pot1_AD</text>
<text x="181.6" y="105">Pot2_AD</text>
<text x="214.9" y="102.5">Pot1_AD</text>
<text x="214.9" y="105">Pot2_AD</text>
<text x="179.1" y="108.8">SW_Analog</text>
<text x="214.9" y="108.8">SW_Analog</text>
<text x="180.1" y="125.3">RS485_RX</text>
<text x="214.9" y="125.3">RS485_RX</text>
<text x="180.3" y="127.9">RS485_TX</text>
<text x="181.5" y="131.7">SPI_NSS</text>
<text x="214.9" y="127.9">RS485_TX</text>
<text x="214.9" y="131.7">SPI_NSS</text>
<text x="137.4" y="135.5">USB+</text>
<text x="180.6" y="136.8">SPI_MISO</text>
<text x="181.5" y="134.2">SPI_CLK</text>
<text x="214.9" y="134.2">SPI_CLK</text>
<text x="214.9" y="136.8">SPI_MISO</text>
<text x="137.4" y="138">USB-</text>
<text x="180.6" y="139.3">SPI_MOSI</text>
<text x="214.9" y="139.3">SPI_MOSI</text>
</g>
<g font-size="1.8" fill="#0000c2">
<text x="58.4" y="38.2">STM32 ARM Cortex-M0 Microcontroller Board</text>
<text x="58.4" y="40.3">- 128 KB Flash 48MHZ</text>
<text x="58.4" y="42.3">- Mikro-USB Supply or external 5...24V Supply</text>
<text x="58.4" y="44.4">- SWD Programming Interface</text>
<text x="58.4" y="46.4">- 128x64 OLED Display</text>
<text x="58.4" y="48.5">- 7x5 LED Dot Matrix</text>
<text x="58.4" y="50.5">- RGB LED</text>
<text x="58.4" y="52.6">- Audio Speaker</text>
<text x="58.4" y="54.7">- Unipolar Stepper IF</text>
<text x="58.4" y="56.7">- 2 Potentiometer Inputs</text>
<text x="58.4" y="58.8">- 5 Push-buttons</text>
<text x="58.4" y="60.8">- 2 Analog In 0..10V</text>
<text x="58.4" y="62.9">- RS485 IF</text>
<text x="58.4" y="64.9">- USB IF</text>
<text x="58.4" y="67">- SPI IF</text>
<text x="58.4" y="69.1">- 2 Opendrain Power Outputs</text>
<text x="17.8" y="100.8">12V..24V /2A</text>
<text x="17.8" y="102.9">(Power-IF used)</text>
<text x="17.8" y="123.7">USB Micro 5V /1A</text>
<text x="17.8" y="125.7">(Power-IF unused)</text>
<text x="41.9" y="145.7">use JP101 for</text>
<text x="41.9" y="147.8">5V output with</text>
<text x="41.9" y="149.9">USB supply only</text>
</g>
<g font-size="1.8" fill="#008484">
<text x="33.5" y="74.7">H101</text>
<text x="33.9" y="77">MountingHole M3</text>
<text x="33.5" y="79.8">H102</text>
<text x="33.9" y="82.1">MountingHole M3</text>
<text x="94.3" y="81">600Ohm</text>
<text x="95.1" y="78.7">FB102</text>
<text x="119.3" y="80.4">+3.3VA</text>
<text x="33.5" y="89.9">H104</text>
<text x="33.5" y="84.9">H103</text>
<text x="33.9" y="87.2">MountingHole M3</text>
<text x="106.2" y="89.8">22u</text>
<text x="106.3" y="87.5">C106</text>
<text x="117.6" y="88.7">C109</text>
<text x="33.9" y="92.2">MountingHole M3</text>
<text x="117.7" y="91">100n</text>
<text x="100.8" y="98">GND</text>
<text x="112.5" y="98">GND</text>
<text x="19" y="107.9">Screw_Terminal_01x02</text>
<text x="26.8" y="105.6">J102</text>
<text x="47.4" y="105.8">D102</text>
<text x="58.6" y="104.4">+VDC</text>
<text x="114.9" y="104.5">+3.3V</text>
<text x="44.7" y="108.1">B360A-13-F</text>
<text x="95.6" y="112.5">600Ohm</text>
<text x="29.9" y="118.4">GND</text>
<text x="42.8" y="117.6">TSV_28V</text>
<text x="43.1" y="115.3">D101</text>
<text x="96.4" y="114.8">FB103</text>
<text x="107.5" y="119">22u</text>
<text x="107.5" y="116.7">C107</text>
<text x="117.6" y="117.9">C110</text>
<text x="38.8" y="126">GND</text>
<text x="117.7" y="120.2">100n</text>
<text x="18.5" y="131.1">USB_B_Micro</text>
<text x="22.4" y="128.8">J101</text>
<text x="39.4" y="128.6">+5V</text>
<text x="47.4" y="129.9">D103</text>
<text x="63.8" y="131.8">600Ohm</text>
<text x="64.7" y="129.5">FB101</text>
<text x="102.1" y="127.2">GND</text>
<text x="112.5" y="127.2">GND</text>
<text x="22" y="135.5">VBUS</text>
<text x="44.4" y="132.3">B360A-13-F</text>
<text x="93.1" y="137.7">U101</text>
<text x="24.6" y="140.6">D+</text>
<text x="43.8" y="140.8">5V_Operation</text>
<text x="47" y="138.5">JP101</text>
<text x="63.9" y="141.9">C102</text>
<text x="74.1" y="141.9">C104</text>
<text x="82.1" y="140.5">68k</text>
<text x="82.2" y="138.2">R102</text>
<text x="91.1" y="140">TPS54331</text>
<text x="21" y="146.6" transform="rotate(-90 21 146.6)">Shield</text>
<text x="23.5" y="146.6" transform="rotate(-90 23.5 146.6)">GND</text>
<text x="25.1" y="145.7">ID</text>
<text x="64" y="144.4">220u</text>
<text x="74.1" y="144.4">100n</text>
<text x="82.1" y="149.4">27k</text>
<text x="82.2" y="147.1">R103</text>
<text x="88.6" y="144.4">EN</text>
<text x="98.9" y="144.4">VIN</text>
<text x="109.7" y="146.9">C108</text>
<text x="112.4" y="149.4">100n</text>
<text x="96.7" y="152">BOOT</text>
<text x="118.6" y="153.3">L101</text>
<text x="157" y="153.7">supply_pad</text>
<text x="160" y="151.4">J105</text>
<text x="18.5" y="157.7">GND</text>
<text x="59.1" y="157.7">GND</text>
<text x="69.3" y="157.7">GND</text>
<text x="78.2" y="157.7">GND</text>
<text x="88.6" y="160.9">SS</text>
<text x="99.4" y="157.1">PH</text>
<text x="136.3" y="161">C111</text>
<text x="148.1" y="161.1">C112</text>
<text x="20.4" y="165.4">+5V</text>
<text x="26.2" y="166.4">supply_pad</text>
<text x="29.2" y="164.1">J103</text>
<text x="38.8" y="165.4">+5VD</text>
<text x="63" y="167.4">C101</text>
<text x="71.9" y="167.4">C103</text>
<text x="80.8" y="167.4">C105</text>
<text x="88.6" y="163.4">COMP</text>
<text x="117.2" y="162.2">D104</text>
<text x="117.3" y="164.8">NRVBS3100T3G</text>
<text x="136.3" y="163.5">470u</text>
<text x="148.2" y="163.4">100n</text>
<text x="23.3" y="172.3">R107</text>
<text x="36.7" y="172.3">1M</text>
<text x="62.9" y="169.7">10n</text>
<text x="71.8" y="169.7">82p</text>
<text x="80.8" y="169.7">220p</text>
<text x="131.5" y="173">GND</text>
<text x="143" y="173">GND</text>
<text x="155.8" y="171">10k</text>
<text x="155.9" y="168.7">R104</text>
<text x="163.8" y="168.7">R106</text>
<text x="165" y="171">180</text>
<text x="23.3" y="178.7">D106</text>
<text x="33" y="178.7">NC</text>
<text x="79.6" y="178.6">10k</text>
<text x="79.7" y="176.3">R101</text>
<text x="93.3" y="178.3" transform="rotate(-90 93.3 178.3)">GND</text>
<text x="94.7" y="174.9">VSENSE</text>
<text x="155.9" y="178.8">R105</text>
<text x="162.8" y="179.9">green</text>
<text x="163" y="177.3">D105</text>
<text x="29.2" y="184.4">J104</text>
<text x="155.8" y="181.1">3.2k</text>
<text x="26.2" y="186.8">supply_pad</text>
<text x="57.9" y="188.2">GND</text>
<text x="66.8" y="188.2">GND</text>
<text x="75.6" y="188.2">GND</text>
<text x="90.9" y="188.2">GND</text>
<text x="151.8" y="188.2">GND</text>
<text x="168.1" y="188.2">GND</text>
<text x="19.8" y="194.6">GND</text>
<text x="38.2" y="194.1">GNDD</text>
</g>
<g font-size="1.8" fill="#840084">
<text x="106.1" y="92.1">10V</text>
<text x="107.4" y="121.4">10V</text>
<text x="63.8" y="147">50V</text>
<text x="73.9" y="147">50V</text>
<text x="125.2" y="153.3">6.8u 3A</text>
<text x="136.1" y="166">10V</text>
</g>
<g font-size="1.1" fill="#008484">
<text x="118.5" y="156.2">1</text>
<text x="129.9" y="156.2">2</text>
</g>
</svg>
